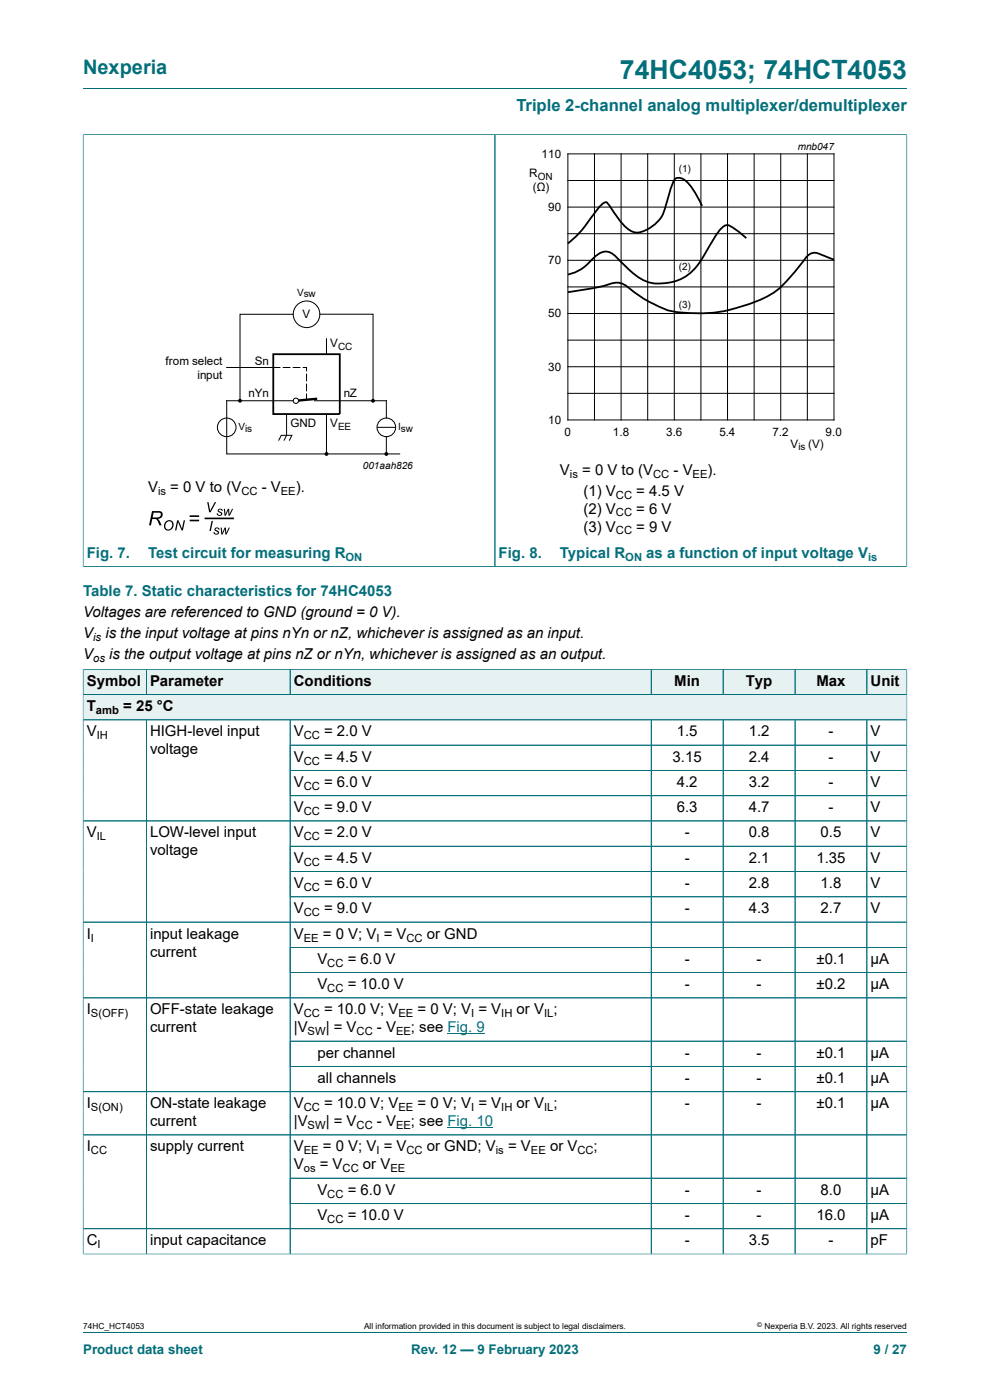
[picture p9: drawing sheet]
<svg xmlns="http://www.w3.org/2000/svg" width="210mm" height="297mm" viewBox="0 0 210 297" stroke-linecap="round" stroke-linejoin="round" font-family="sans-serif">
<path d="M17.6 18.8h174.8M17.6 28.6h87.4v91.6h-87.4M17.6 28.5v91.8" fill="none" stroke="#036f7b" stroke-width=".21"/>
<path d="M67.3 84.6l-4.5 .4" fill="none" stroke="#000" stroke-width=".51"/>
<circle cx="62.8" cy="85" r=".56" fill="#fff"/>
<g fill="none" stroke="#000" stroke-width=".21">
<path d="M120.5 32.6h56.4v56.5h-56.4zM120.5 38.3h56.4M126.1 32.6v56.5M131.7 32.6v56.5M137.4 32.6v56.5M143 32.6v56.5M148.7 32.6v56.5M154.3 32.6v56.5M160 32.6v56.5M165.6 32.6v56.5M171.3 32.6v56.5M120.5 49.6h56.4"/>
<path d="M120.5 43.9h56.4M120.5 55.2h56.4M48.1 78h11.3M60.1 78h1.4M62.2 66.7h-11.3v18.3M62.2 78h1.4M64.3 78h.7v.7M65 79.4v1.4M67.8 66.7h11.3v18.3M69.3 71.8v3.3M120.5 60.9h56.4M120.5 72.2h56.4"/>
<path d="M120.5 66.5h56.4M120.5 77.8h56.4M59.1 93.5l.6-1.1h2.2l-.5 1.1M60.8 87.8v4.6l-.6 1.1M62.2 85h-14.1v11.3h36.7M65 81.5v1.4M65 83.6v1.1M66.7 85h15.3v3.7M69.3 87.8v8.5M80 90.7h3.9M82 92.6v3.7M120.5 83.4h56.4"/>
<circle cx="65" cy="66.7" r="2.81"/>
<circle cx="48.1" cy="90.7" r="1.98"/>
<circle cx="62.8" cy="85" r=".56"/>
<circle cx="82" cy="90.7" r="1.98"/>
</g>
<g fill="#000">
<path d="M44 106.5h.2l.4 1.9 1-1.9h.2l-1.1 2.2h-.3zM44.9 110.5h.3l-.5 2.2h-.3z"/>
<path d="M32.2 108.4h1.3a.85 .85 0 0 1 1 .9 .85 .85 0 0 1-1 .8l.4 .4 .4 1h-.5l-.2-.6a.95 .95 0 0 0-1.3-.8l-.3 1.4h-.4zM32.6 108.8l-.2 1h.5a.79 .79 0 0 0 .9-.1 .79 .79 0 0 0 .3-.8l-.3-.1z"/>
<path d="M35.1 110.7a1.06 1.06 0 0 1 1.7 .3 1.06 1.06 0 0 1-.8 1.5 1.03 1.03 0 0 1-1.2-.5 1.03 1.03 0 0 1 .3-1.3zM35.3 110.9a.78 .78 0 0 0-.2 1 .78 .78 0 0 0 .9 .4 .85 .85 0 0 0 .5-1 .85 .85 0 0 0-.8-.7zM37.6 110.4h.3l.7 1.8 .4-1.8h.2l-.4 2.1h-.3l-.7-1.8-.4 1.8h-.3z"/>
<path d="M40.2 109.3h2v.4h-2zM40.2 110.2h2v.4h-2z"/>
<path d="M45.6 112h.7l.3 .4h-.3a.3 .3 0 0 0-.2-.3 .3 .3 0 0 0-.4 .2 .8 .8 0 0 1 .7 .9 .63 .63 0 0 1-.7 .2 .63 .63 0 0 1-.4-.5h.2a.32 .32 0 0 0 .3 .3 .32 .32 0 0 0 .4-.3l-.1-.1a.51 .51 0 0 1-.5-.2 .51 .51 0 0 1 0-.6zM46.8 111.9h.2l.1 1.2 .5-1.2h.3l.1 1.2 .5-1.2h.3l-.7 1.5h-.3l-.1-1.2-.5 1.2h-.2z"/>
<path d="M46.3 108h.7l.3 .4h-.3a.3 .3 0 0 0-.3-.3 .3 .3 0 0 0-.3 .3 .8 .8 0 0 1 .7 .8 .63 .63 0 0 1-.7 .2 .63 .63 0 0 1-.4-.5h.2a.32 .32 0 0 0 .3 .4 .32 .32 0 0 0 .4-.4l-.1-.1a.51 .51 0 0 1-.5-.2 .51 .51 0 0 1 0-.6zM47.5 107.9h.2l.1 1.2 .5-1.2h.3l.1 1.2 .5-1.2h.3l-.8 1.5h-.2l-.1-1.2-.5 1.2h-.3z"/>
<circle cx="50.9" cy="85" r=".28"/>
<circle cx="69.3" cy="96.3" r=".28"/>
<circle cx="79.1" cy="85" r=".28"/>
<circle cx="82" cy="96.3" r=".28"/>
</g>
<g fill="none" stroke="#000" stroke-width=".25">
<circle cx="50.9" cy="85" r=".28"/>
<circle cx="69.3" cy="96.3" r=".28"/>
<circle cx="79.1" cy="85" r=".28"/>
<circle cx="82" cy="96.3" r=".28"/>
</g>
<path d="M148.9 43.7a13.4 13.4 0 0 0-3.8-5.6 1.39 1.39 0 0 0-2.3 .4l-1.5 4.9a7.4 7.4 0 0 1-5.9 5.9 4.1 4.1 0 0 1-3.3-1.7l-3.3-4.5a1.13 1.13 0 0 0-1.5 .6l-1 1.2a26 26 0 0 1-5.8 6.7M158.3 50.5l-1.3-1.1a7.8 7.8 0 0 0-2.8-1.7 4.6 4.6 0 0 0-2.5 2.4l-1.9 3.3a11.3 11.3 0 0 1-6.7 6.3 8.9 8.9 0 0 1-7.9-1l-3-2.7a8.9 8.9 0 0 0-3.2-2.6 3.6 3.6 0 0 0-3.4 1.7 8.6 8.6 0 0 1-5.1 3.1M176.9 55.1l-1.7-.7a4.8 4.8 0 0 0-3-.7 8.1 8.1 0 0 0-2.6 2.8l-.6 .7a18.7 18.7 0 0 1-8 6.5 31.2 31.2 0 0 1-19.3 2.1l-1.9-.7a30.4 30.4 0 0 1-7.5-4.8 4.5 4.5 0 0 0-3.8 .2l-2.4 .6-5.6 .9M58 75.1h14.1v12.7h-14.1z" fill="none" stroke="#000" stroke-width=".38"/>
<path d="M43.6 110h5.9" fill="none" stroke="#000" stroke-width=".35"/>
<path d="M17.6 28.6v91.5M17.7 28.6h174.7M105 28.6v91.6M192.4 28.5v91.8M192.4 120.2h-174.7" fill="none" stroke="#036f7b" stroke-width=".21"/>
<path d="M107.8 29.8h81.8v66.3h-81.8z" fill="none" stroke="#fff" stroke-width=".21"/>
<path d="M17.7 142.1h13.3v5.2h-13.3z" fill="#e6f1f2"/>
<path d="M17.6 141.9v5.5h13.4v-5.4h-13.4" fill="none" stroke="#036f7b" stroke-width=".21"/>
<path d="M31.1 142.1h30.4v5.2h-30.4z" fill="#e6f1f2"/>
<path d="M31 142h30.5v5.4h-30.5z" fill="none" stroke="#036f7b" stroke-width=".21"/>
<path d="M61.6 142.1h76.2v5.2h-76.2z" fill="#e6f1f2"/>
<path d="M61.5 142h76.6v5.4h-76.6z" fill="none" stroke="#036f7b" stroke-width=".21"/>
<path d="M137.9 142.1v5.2" fill="none" stroke="#e6f1f2" stroke-width=".28"/>
<path d="M138.2 142.1h15.1v5.2h-15.1z" fill="#e6f1f2"/>
<path d="M138.1 142h15.3v5.4h-15.3z" fill="none" stroke="#036f7b" stroke-width=".21"/>
<path d="M153.5 142.1h15.1v5.2h-15.1z" fill="#e6f1f2"/>
<path d="M153.4 142h15.2v5.4h-15.2z" fill="none" stroke="#036f7b" stroke-width=".21"/>
<path d="M168.7 142.1h15.1v5.2h-15.1z" fill="#e6f1f2"/>
<path d="M168.6 142h15.3v5.4h-15.3z" fill="none" stroke="#036f7b" stroke-width=".21"/>
<path d="M184 142.1h8.3v5.2h-8.3z" fill="#e6f1f2"/>
<path d="M192.4 141.9v10.8h-174.8v-5.3h174.8M192.4 142h-8.5v5.4" fill="none" stroke="#036f7b" stroke-width=".21"/>
<path d="M17.7 147.4h174.6v5.2h-174.6z" fill="#e6f1f2"/>
<g fill="none" stroke="#036f7b" stroke-width=".21">
<path d="M17.6 152.7h174.8M17.6 142.1v124M17.7 142h174.6M31 142.1v5.2M31 152.7v113.3M61.5 158.1h130.9M61.5 142.1v5.2M61.5 152.7v113.3M138.1 142.1v5.2M138.1 152.7v113.3M153.4 142.1v5.2M153.4 152.7v113.3"/>
<path d="M168.6 142.1v5.2M168.6 152.7v113.3M183.9 142.1v5.2M183.9 152.7v113.3M192.3 147.4h-174.6M192.4 142.1v124M61.5 163.4h130.9M61.5 168.8h130.9M61.5 179.5h130.9M192.4 174.2h-174.8M61.5 184.9h130.9M61.5 190.3h130.9"/>
<path d="M192.4 195.6h-174.8M17.6 211.7h174.8M61.5 201h130.9M61.5 206.3h130.9M61.5 220.9h130.9M61.5 226.2h130.9M192.4 231.6h-174.8M17.6 240.8h174.8M61.5 249.9h130.9M61.5 255.3h130.9M17.6 266h174.8M192.4 260.7h-174.8"/>
<path d="M17.6 282.6h174.8"/>
</g>
<path d="M94.9 219.3h8M94.9 239.2h9.7" fill="none" stroke="#00f" stroke-width=".21"/>
<text font-size="5.6" fill="#036f7b" x="131.5" y="16.8">74HC4053; 74HCT4053</text>
<text font-size="4.2" fill="#036f7b" x="17.6" y="15.6">Nexperia</text>
<text font-size="3.5" fill="#036f7b" x="109.5" y="23.7">Triple 2-channel analog multiplexer/demultiplexer</text>
<g font-size="3.2">
<text x="118.8" y="100.7">V</text>
<text x="123.5" y="100.7">= 0 V to (V</text>
<text x="142.9" y="100.7">- V</text>
<text x="150.1" y="100.7">).</text>
<text x="31.4" y="104.4">V</text>
<text x="36.1" y="104.4">= 0 V to (V</text>
<text x="55.5" y="104.4">- V</text>
<text x="62.7" y="104.4">).</text>
<text x="123.8" y="105.1">(1) V</text>
<text x="135" y="105.1">= 4.5 V</text>
<text x="123.8" y="108.9">(2) V</text>
<text x="123.8" y="112.8">(3) V</text>
<text x="135" y="108.9">= 6 V</text>
<text x="135" y="112.8">= 9 V</text>
<text x="17.6" y="131">Voltages are referenced to GND (ground = 0 V).</text>
<text x="17.6" y="135.4">V</text>
<text x="22.4" y="135.4">is the input voltage at pins nYn or nZ, whichever is assigned as an input.</text>
<text x="17.6" y="139.9">V</text>
<text x="23.1" y="139.9">is the output voltage at pins nZ or nYn, whichever is assigned as an output.</text>
<text x="18.4" y="145.5">Symbol</text>
<text x="31.8" y="145.5">Parameter</text>
<text x="62.3" y="145.5">Conditions</text>
<text x="143" y="145.5">Min</text>
<text x="158.2" y="145.5">Typ</text>
<text x="173.2" y="145.5">Max</text>
<text x="184.7" y="145.5">Unit</text>
<text x="18.4" y="150.9">T</text>
<text x="26.1" y="150.9">= 25 °C</text>
<text x="18.4" y="156.2">V</text>
<text x="31.8" y="156.2">HIGH-level input</text>
<text x="31.8" y="160">voltage</text>
<text x="62.3" y="156.2">V</text>
<text x="62.3" y="161.6">V</text>
<text x="68.8" y="156.2">= 2.0 V</text>
<text x="68.8" y="161.6">= 4.5 V</text>
<text x="142.7" y="161.6">3.15</text>
<text x="143.6" y="156.2">1.5</text>
<text x="158.8" y="156.2">1.2</text>
<text x="158.8" y="161.6">2.4</text>
<text x="175.7" y="156.2">-</text>
<text x="175.7" y="161.6">-</text>
<text x="184.7" y="156.2">V</text>
<text x="184.7" y="161.6">V</text>
<text x="62.3" y="166.9">V</text>
<text x="68.8" y="166.9">= 6.0 V</text>
<text x="143.6" y="166.9">4.2</text>
<text x="158.8" y="166.9">3.2</text>
<text x="175.7" y="166.9">-</text>
<text x="184.7" y="166.9">V</text>
<text x="62.3" y="172.3">V</text>
<text x="68.8" y="172.3">= 9.0 V</text>
<text x="143.6" y="172.3">6.3</text>
<text x="158.8" y="172.3">4.7</text>
<text x="175.7" y="172.3">-</text>
<text x="184.7" y="172.3">V</text>
<text x="18.4" y="177.7">V</text>
<text x="31.8" y="177.7">LOW-level input</text>
<text x="62.3" y="177.7">V</text>
<text x="68.8" y="177.7">= 2.0 V</text>
<text x="145.2" y="177.7">-</text>
<text x="158.8" y="177.7">0.8</text>
<text x="174.1" y="177.7">0.5</text>
<text x="184.7" y="177.7">V</text>
<text x="31.8" y="181.5">voltage</text>
<text x="62.3" y="183">V</text>
<text x="68.8" y="183">= 4.5 V</text>
<text x="145.2" y="183">-</text>
<text x="158.8" y="183">2.1</text>
<text x="173.2" y="183">1.35</text>
<text x="184.7" y="183">V</text>
<text x="62.3" y="188.4">V</text>
<text x="68.8" y="188.4">= 6.0 V</text>
<text x="145.2" y="188.4">-</text>
<text x="158.8" y="188.4">2.8</text>
<text x="174.1" y="188.4">1.8</text>
<text x="184.7" y="188.4">V</text>
<text x="62.3" y="193.8">V</text>
<text x="68.8" y="193.8">= 9.0 V</text>
<text x="145.2" y="193.8">-</text>
<text x="158.8" y="193.8">4.3</text>
<text x="174.1" y="193.8">2.7</text>
<text x="184.7" y="193.8">V</text>
<text x="18.4" y="199.1">I</text>
<text x="31.8" y="199.1">input leakage</text>
<text x="31.8" y="202.9">current</text>
<text x="62.3" y="199.1">V</text>
<text x="68.5" y="199.1">= 0 V; V = V</text>
<text x="90.5" y="199.1">or GND</text>
<text x="67.3" y="204.5">V</text>
<text x="67.3" y="209.8">V</text>
<text x="73.8" y="204.5">= 6.0 V</text>
<text x="73.8" y="209.8">= 10.0 V</text>
<text x="145.2" y="204.5">-</text>
<text x="145.2" y="209.8">-</text>
<text x="160.5" y="204.5">-</text>
<text x="160.5" y="209.8">-</text>
<text x="173.2" y="204.5">±0.1</text>
<text x="173.2" y="209.8">±0.2</text>
<text x="184.7" y="204.5">μA</text>
<text x="184.7" y="209.8">μA</text>
<text x="18.4" y="215.2">I</text>
<text x="31.8" y="215.2">OFF-state leakage</text>
<text x="62.3" y="215.2">V</text>
<text x="68.8" y="215.2">= 10.0 V; V</text>
<text x="88.6" y="215.2">= 0 V; V = V</text>
<text x="109.6" y="215.2">or V ;</text>
<text x="31.8" y="219">current</text>
<text x="62.3" y="219">|V</text>
<text x="69.1" y="219">| = V</text>
<text x="80" y="219">- V</text>
<text x="87.2" y="219">; see Fig. 9</text>
<text x="67.3" y="224.4">per channel</text>
<text x="145.2" y="224.4">-</text>
<text x="160.5" y="224.4">-</text>
<text x="173.2" y="224.4">±0.1</text>
<text x="184.7" y="224.4">μA</text>
<text x="67.3" y="229.7">all channels</text>
<text x="145.2" y="229.7">-</text>
<text x="160.5" y="229.7">-</text>
<text x="173.2" y="229.7">±0.1</text>
<text x="184.7" y="229.7">μA</text>
<text x="18.4" y="235.1">I</text>
<text x="31.8" y="235.1">ON-state leakage</text>
<text x="31.8" y="238.9">current</text>
<text x="62.3" y="235.1">V</text>
<text x="62.3" y="238.9">|V</text>
<text x="68.8" y="235.1">= 10.0 V; V</text>
<text x="69.1" y="238.9">| = V</text>
<text x="80" y="238.9">- V</text>
<text x="87.2" y="238.9">; see Fig. 10</text>
<text x="88.6" y="235.1">= 0 V; V = V</text>
<text x="109.6" y="235.1">or V ;</text>
<text x="145.2" y="235.1">-</text>
<text x="160.5" y="235.1">-</text>
<text x="173.2" y="235.1">±0.1</text>
<text x="184.7" y="235.1">μA</text>
<text x="18.4" y="244.3">I</text>
<text x="31.8" y="244.3">supply current</text>
<text x="62.3" y="244.3">V</text>
<text x="68.5" y="244.3">= 0 V; V = V</text>
<text x="90.5" y="244.3">or GND; V</text>
<text x="107.8" y="244.3">= V</text>
<text x="116.7" y="244.3">or V</text>
<text x="125.9" y="244.3">;</text>
<text x="62.3" y="248.1">V</text>
<text x="67.8" y="248.1">= V</text>
<text x="77" y="248.1">or V</text>
<text x="67.3" y="253.4">V</text>
<text x="73.8" y="253.4">= 6.0 V</text>
<text x="145.2" y="253.4">-</text>
<text x="160.5" y="253.4">-</text>
<text x="174.1" y="253.4">8.0</text>
<text x="184.7" y="253.4">μA</text>
<text x="67.3" y="258.8">V</text>
<text x="73.8" y="258.8">= 10.0 V</text>
<text x="145.2" y="258.8">-</text>
<text x="160.5" y="258.8">-</text>
<text x="173.2" y="258.8">16.0</text>
<text x="184.7" y="258.8">μA</text>
<text x="18.4" y="264.2">C</text>
<text x="31.8" y="264.2">input capacitance</text>
<text x="145.2" y="264.2">-</text>
<text x="158.8" y="264.2">3.5</text>
<text x="175.7" y="264.2">-</text>
<text x="184.7" y="264.2">pF</text>
</g>
<g font-size="3.2" fill="#036f7b">
<text x="18.4" y="118.3">Fig. 7.</text>
<text x="31.4" y="118.3">Test circuit for measuring R</text>
<text x="105.8" y="118.3">Fig. 8.</text>
<text x="118.8" y="118.3">Typical R</text>
<text x="137.1" y="118.3">as a function of input voltage V</text>
<text x="17.6" y="126.4">Table 7. Static characteristics for 74HC4053</text>
</g>
<g font-size="2.8" fill="#036f7b">
<text x="17.6" y="287.2">Product data sheet</text>
<text x="87.2" y="287.2">Rev. 12 — 9 February 2023</text>
<text x="185.3" y="287.2">9 / 27</text>
</g>
<g font-size="2.5">
<text x="114.9" y="33.5">110</text>
<text x="112.3" y="37.6">R</text>
<text x="113" y="40.6">(Ω)</text>
<text x="116.3" y="44.8">90</text>
<text x="116.3" y="56">70</text>
<text x="64.1" y="67.5">V</text>
<text x="116.3" y="67.3">50</text>
<text x="35.1" y="77.4">from select</text>
<text x="54.1" y="77.4">Sn</text>
<text x="70.1" y="73.7">V</text>
<text x="41.9" y="80.4">input</text>
<text x="116.3" y="78.6">30</text>
<text x="52.7" y="84.2">nYn</text>
<text x="72.9" y="84.2">nZ</text>
<text x="116.3" y="89.9">10</text>
<text x="61.6" y="90.6">GND</text>
<text x="70.1" y="90.6">V</text>
<text x="119.8" y="92.5">0</text>
<text x="130" y="92.5">1.8</text>
<text x="141.3" y="92.5">3.6</text>
<text x="152.6" y="92.5">5.4</text>
<text x="163.8" y="92.5">7.2</text>
<text x="167.7" y="95">V</text>
<text x="171.5" y="95">(V)</text>
<text x="175.1" y="92.5">9.0</text>
</g>
<g font-size="2.4">
<text x="120.9" y="101.3">is</text>
<text x="138.6" y="101.3">CC</text>
<text x="146.9" y="101.3">EE</text>
<text x="33.5" y="105">is</text>
<text x="51.2" y="105">CC</text>
<text x="59.6" y="105">EE</text>
<text x="130.6" y="105.8">CC</text>
<text x="130.6" y="109.6">CC</text>
<text x="130.6" y="113.4">CC</text>
<text x="19.8" y="136">is</text>
<text x="19.8" y="140.5">os</text>
<text x="20.4" y="151.5">amb</text>
<text x="20.5" y="156.8">IH</text>
<text x="64.4" y="156.8">CC</text>
<text x="64.4" y="162.2">CC</text>
<text x="64.4" y="167.6">CC</text>
<text x="64.4" y="172.9">CC</text>
<text x="20.5" y="178.3">IL</text>
<text x="64.4" y="178.3">CC</text>
<text x="64.4" y="183.6">CC</text>
<text x="64.4" y="189">CC</text>
<text x="64.4" y="194.4">CC</text>
<text x="19.3" y="199.7">I</text>
<text x="64.4" y="199.7">EE</text>
<text x="79.8" y="199.7">I</text>
<text x="86.2" y="199.7">CC</text>
<text x="69.4" y="205.1">CC</text>
<text x="19.3" y="215.8">S(OFF)</text>
<text x="64.4" y="215.8">CC</text>
<text x="69.4" y="210.5">CC</text>
<text x="84.5" y="215.8">EE</text>
<text x="99.9" y="215.8">I</text>
<text x="106.3" y="215.8">IH</text>
<text x="115.4" y="215.8">IL</text>
<text x="65.3" y="219.6">SW</text>
<text x="75.6" y="219.6">CC</text>
<text x="84" y="219.6">EE</text>
<text x="19.3" y="235.7">S(ON)</text>
<text x="64.4" y="235.7">CC</text>
<text x="65.3" y="239.5">SW</text>
<text x="75.6" y="239.5">CC</text>
<text x="84" y="239.5">EE</text>
<text x="84.5" y="235.7">EE</text>
<text x="99.9" y="235.7">I</text>
<text x="106.3" y="235.7">IH</text>
<text x="115.4" y="235.7">IL</text>
<text x="19.3" y="244.9">CC</text>
<text x="64.4" y="244.9">EE</text>
<text x="79.8" y="244.9">I</text>
<text x="86.2" y="244.9">CC</text>
<text x="105.2" y="244.9">is</text>
<text x="112.6" y="244.9">EE</text>
<text x="122.5" y="244.9">CC</text>
<text x="64.4" y="248.7">os</text>
<text x="72.7" y="248.7">CC</text>
<text x="82.8" y="248.7">EE</text>
<text x="69.4" y="254.1">CC</text>
<text x="69.4" y="259.4">CC</text>
<text x="20.7" y="264.8">I</text>
</g>
<g font-size="2.4" fill="#036f7b">
<text x="73.3" y="118.9">ON</text>
<text x="132.6" y="118.9">ON</text>
<text x="184.1" y="118.9">is</text>
</g>
<g font-size="2.1">
<text x="169.2" y="31.8">mnb047</text>
<text x="114.1" y="38.1">ON</text>
<text x="144" y="36.5">(1)</text>
<text x="144" y="57.3">(2)</text>
<text x="63" y="62.7">Vsw</text>
<text x="144" y="65.3">(3)</text>
<text x="71.7" y="74.2">CC</text>
<text x="50.6" y="91.2">Vis</text>
<text x="71.7" y="91.1">EE</text>
<text x="84.5" y="91.2">Isw</text>
<text x="169.4" y="95.4">is</text>
<text x="77" y="99.4">001aah826</text>
</g>
<g font-size="1.8">
<text x="17.6" y="282">74HC_HCT4053</text>
<text x="77.2" y="282">All information provided in this document is subject to legal disclaimers.</text>
<text x="162.2" y="282">Nexperia B.V. 2023. All rights reserved</text>
</g>
<text font-size="1.4" x="160.6" y="281.6">©</text>
</svg>
